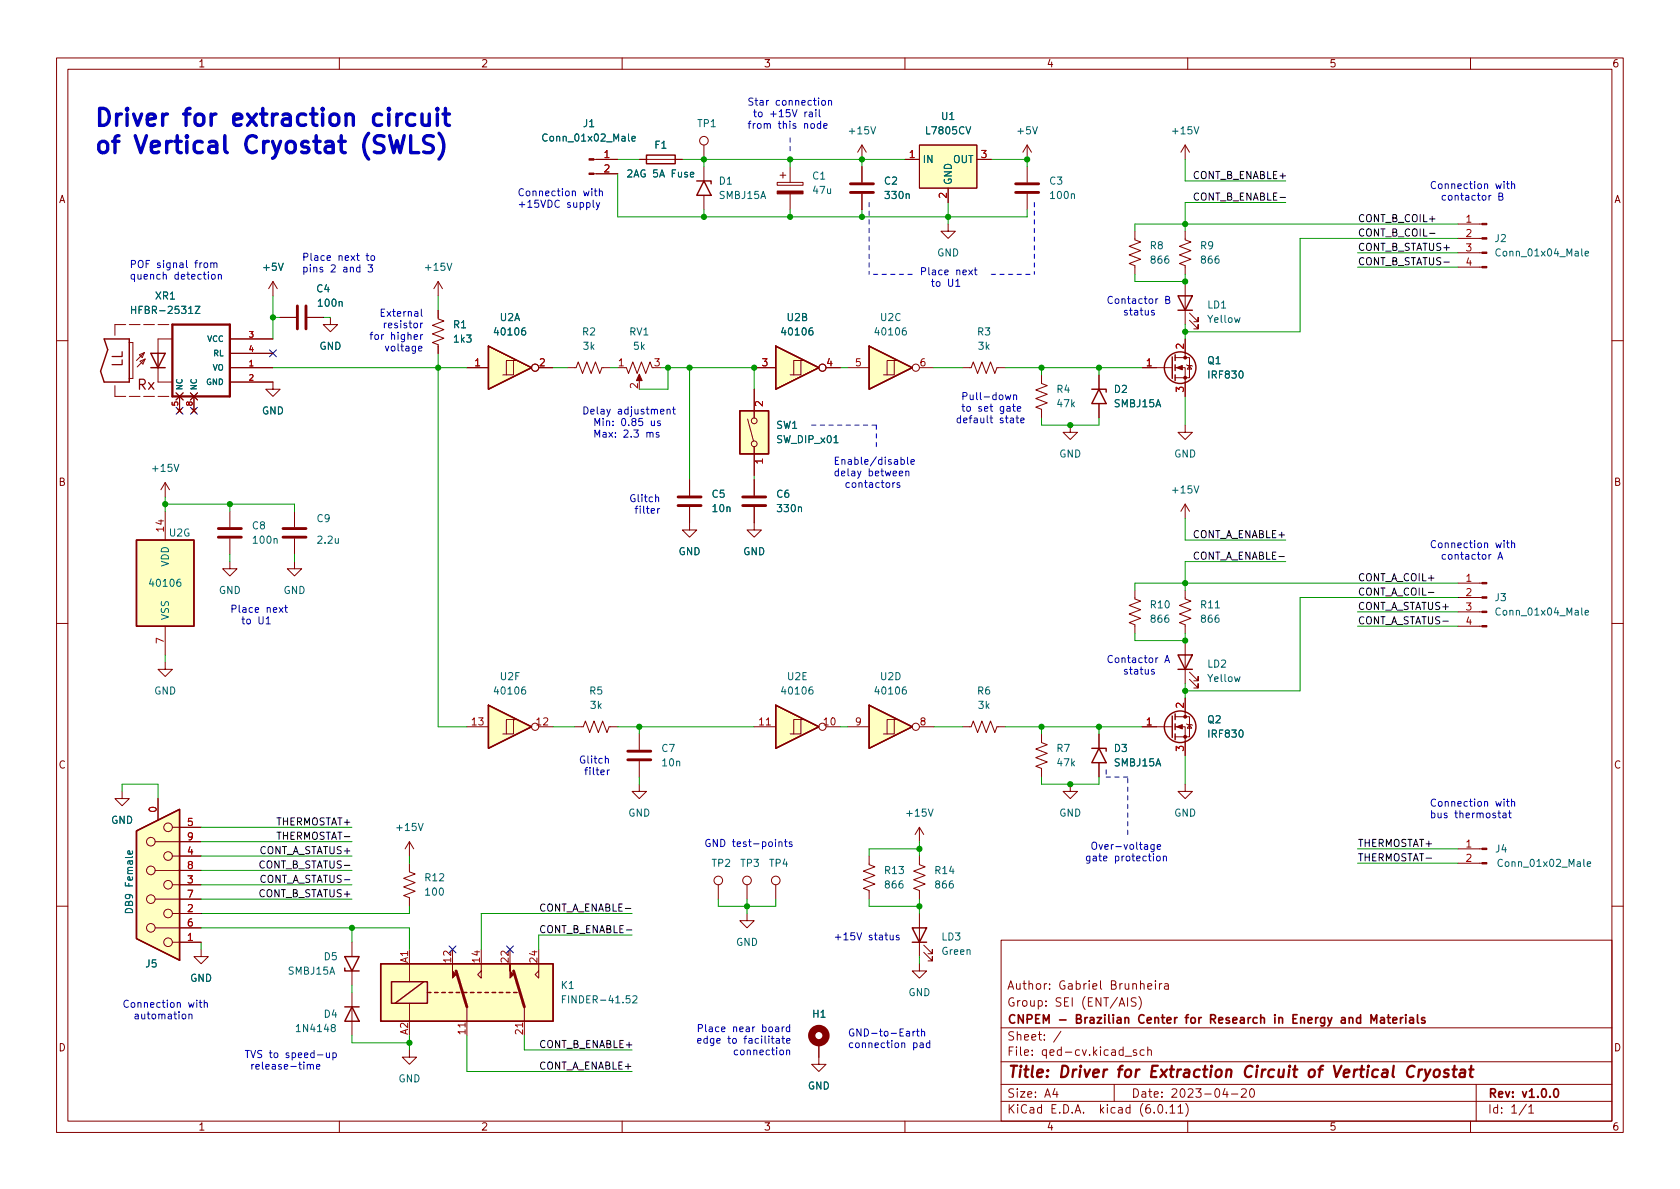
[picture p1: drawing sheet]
<svg xmlns="http://www.w3.org/2000/svg" width="297mm" height="210mm" viewBox="0 0 297 210" stroke-linecap="round" stroke-linejoin="round" font-family="sans-serif">
<g fill="none" stroke="#840000" stroke-width=".18">
<path d="M10 10.2h277v190.1h-277zM12 12.2h273v186.1h-273zM60 10.2v2M110 10.2v2M160 10.2v2M210 10.2v2M260 10.2v2M105 28.2h4.2M105 30.7h4.2M113 28.2h7.6M124.5 25.6v2.6M124.5 29.5v2.5"/>
<path d="M124.5 34.5v2.6M137.4 32.3h4.6v.5h-4.6zM137.9 31h1M138.4 30.5v1M139.7 29.5v2.8M139.7 34.3v2.8M152.4 25.6v2.6M152.4 29.5v2.8M152.4 34.3v2.8M152.4 25.6l-.8 1.3M152.4 25.6l.8 1.3M160 28.2h2.6"/>
<path d="M162.6 25.6h10.1v7.7h-10.1zM167.6 39.6v1.3h1.3l-1.3 1.3-1.2-1.3h1.2M167.6 33.3v2.5M172.7 28.2h2.6M181.6 25.6l-.8 1.3M181.6 25.6v2.6M181.6 29.5v2.8M181.6 34.3v2.8M181.6 25.6l.8 1.3M209.5 25.6v2.6M209.5 25.6l-.7 1.3M209.5 25.6l.8 1.3"/>
<path d="M257.8 39.6h4.2M22.2 57.4h-1.9v1.9M22.9 57.4h1.9M25.4 57.4h1.9M27.9 57.4h1.9M30.5 59.9h-2.6v2.6M40.6 59.9h7.7M48.3 49.8l-.8 1.2M48.3 49.8v2.5M48.3 49.8l.7 1.2M49.5 56.1h2.8M54.4 56.1h2.7"/>
<path d="M58.4 56.1v1.3h1.3l-1.3 1.3-1.3-1.3h1.3M77.5 54.9v1.5l1 .4-2 .7 2 .8-2 .7 2 .8-2 .8 1 .4v1.5M77.5 49.8l-.8 1.2M77.5 49.8v2.5M77.5 49.8l.7 1.2M200.7 40.9v1.5l1 .4-2.1 .8 2.1 .7-2.1 .8 2.1 .7-2.1 .8 1.1 .4v1.5M209.5 40.9v1.5l1.1 .4-2.1 .8 2.1 .7-2.1 .8 2.1 .7-2.1 .8 1 .4v1.5M209.5 49.8v7.6M209.5 59.9v3.3M210.3 56.6l1.5 1.6v-.8v.8h-.7M210.3 55.4l1.5 1.5v-.8v.8h-.7M257.8 47.2h4.2"/>
<path d="M257.8 44.7h4.2M257.8 42.2h4.2M10 60.2h2M20.3 68.2v1.9h1.9M22.9 70.1h1.9M22.9 60.6h.6v6.3h-.6M24.6 62.7l.9-.3-.4 .8zM24.8 63.9l.9-.4-.4 .9zM25.5 62.4l-1.4 1.3M25.7 63.5l-1.4 1.4M27.9 70.1h1.9M27.9 65v2.6h2.6"/>
<path d="M31.1 69.5l1.3 1.2M31.4 72.3l.7 .7M31.7 70.1v2.5M32.1 72.3l-.7 .7M32.4 69.5l-1.3 1.2M33.7 69.5l1.2 1.2M33.9 72.3l.8 .7M34.3 70.1v2.5M34.7 72.3l-.8 .7M34.9 69.5l-1.2 1.2M40.6 67.6h7.7v1.2h1.2l-1.2 1.3-1.3-1.3h1.3M40.6 65h7.7"/>
<path d="M40.6 62.5h7.7M82.5 65h3.9M90.8 63.7h-1.3v2.6M91.4 63.7h-.6v2.6h-1.9M95.2 65h2.6M100.3 65h1.6l.3-1 .8 2 .8-2 .7 2 .8-2 .7 2 .4-1h1.5M109.2 65h1.5l.4 1 .8-2 .7 2 .8-2 .8 2 .7-2 .4 1M113 66.5v1.1M132.2 74.1l1 3.9M133.3 65h3.9M133.3 68.8v5.1M133.3 79v5.1"/>
<path d="M141.6 63.7h-1.3v2.6M142.2 63.7h-.6v2.6h-1.9M146 65h2.6M149.9 65h3.8M158.1 63.7h-1.3v2.6M158.7 63.7h-.6v2.6h-1.9M162.6 65h2.5M170.2 65h1.5l.4-1 .7 2 .8-2 .8 2 .7-2 .8 2 .4-1h1.5M184.1 66.3v1.5l1.1 .4-2.1 .8 2.1 .7-2.1 .8 2.1 .7-2.1 .8 1 .4v1.5M189.2 75.2v1.2h1.3l-1.3 1.3-1.2-1.3h1.2M194.3 66.3v2.5M194.3 71.4v2.5"/>
<path d="M201.9 65h5.4M207.8 65h1.7v5.1M207.8 63.2h2.5v3.6h-2.5M209.5 75.2v1.2h1.3l-1.3 1.3-1.2-1.3h1.2M209.8 64.5l.1 .1h.8l.1 .2M210.3 64.6l.4 .7h-.8zM285 60.2h2M29.2 85.3l-.8 1.3M29.2 85.3v2.6M29.2 90.4v5.1M29.2 85.3l.8 1.3M40.6 99.3v1.3h1.3l-1.3 1.2-1.2-1.2h1.2"/>
<path d="M40.6 90.4v2.8M40.6 95.2v2.8M52.1 99.3v1.3h1.2l-1.2 1.2-1.3-1.2h1.3M52.1 90.4v2.8M52.1 95.2v2.8M121.9 89.7v4h1.3l-1.3 1.3-1.3-1.3h1.3M121.9 84.8v2.8M133.3 89.7v4h1.3l-1.3 1.3-1.2-1.3h1.2M133.3 84.8v2.8M209.5 89.1l-.7 1.3M209.5 89.1v2.6M209.5 89.1l.8 1.3"/>
<path d="M10 110.2h2M29.2 117.1v1.3h1.3l-1.3 1.2-1.3-1.2h1.3M29.2 110.7v5.1M200.7 104.4v1.5l1 .4-2.1 .8 2.1 .7-2.1 .8 2.1 .7-2.1 .8 1.1 .4v1.5M209.5 104.4v1.5l1.1 .4-2.1 .8 2.1 .7-2.1 .8 2.1 .7-2.1 .8 1 .4v1.5M209.5 113.3v7.6M210.3 118.9l1.5 1.5v-.8v.8h-.7M257.8 110.7h4.2M257.8 108.2h4.2M257.8 105.7h4.2M257.8 103.1h4.2M285 110.2h2"/>
<path d="M21.6 139.9v1.3h1.3l-1.3 1.3-1.3-1.3h1.3M82.5 128.5h3.9M90.8 127.2h-1.3v2.6M91.4 127.2h-.6v2.6h-1.9M95.2 128.5h2.6M101.6 128.5h1.5l.4-1 .8 2 .7-2 .8 2 .8-2 .7 2 .4-1h1.5M113 138.7v1.2h1.3l-1.3 1.3-1.2-1.3h1.2M113 129.8v2.8M113 134.6v2.8M133.3 128.5h3.9M141.6 127.2h-1.3v2.6M142.2 127.2h-.6v2.6h-1.9"/>
<path d="M146 128.5h2.6M149.9 128.5h3.8M158.1 127.2h-1.3v2.6M158.7 127.2h-.6v2.6h-1.9M162.6 128.5h2.5M170.2 128.5h1.5l.4-1 .7 2 .8-2 .8 2 .7-2 .8 2 .4-1h1.5M184.1 129.8v1.5l1.1 .4-2.1 .8 2.1 .7-2.1 .8 2.1 .7-2.1 .8 1 .4v1.5M189.2 138.7v1.2h1.3l-1.3 1.3-1.2-1.3h1.2M194.3 129.8v2.5M194.3 134.9v2.5M201.9 128.5h5.4M207.8 128.5h1.7v5.1"/>
<path d="M207.8 126.7h2.5v3.6h-2.5M209.5 138.7v1.2h1.3l-1.3 1.3-1.2-1.3h1.2M209.5 123.4v3.3M209.8 128l.1 .1h.8l.1 .2M210.3 120.1l1.5 1.6v-.8v.8h-.7M210.3 128.1l.4 .7h-.8zM27.4 148.8h8.2M27.4 153.9h8.2M27.4 159h8.2M27.9 141.2v3.8M30.5 146.3h5.1M30.5 151.4h5.1"/>
<path d="M30.5 156.5h5.1M72.4 152.6v1.6l1 .4-2 .7 2 .8-2 .7 2 .8-2 .8 1 .3v1.6M72.4 148.8v2.6M72.4 148.8l-.8 1.3M72.4 148.8l.8 1.3M127 156.5v2.5M132.1 156.5v2.5M137.2 156.5v2.5M153.7 151.4v1.5l1 .4-2 .7 2 .8-2 .8 2 .7-2 .8 1 .4v1.5M162.6 151.4v1.5l1 .4-2.1 .7 2.1 .8-2.1 .8 2.1 .7-2.1 .8 1.1 .4v1.5M162.6 146.3l-.8 1.3M162.6 146.3v2.5"/>
<path d="M162.6 146.3l.7 1.3M257.8 152.6h4.2M257.8 150.1h4.2M10 160.2h2M27.4 164.1h8.2M30.5 161.5h5.1M30.5 166.6h5.1M35.6 167.9v1.3h1.2l-1.2 1.2-1.3-1.2h1.3M62.2 166.6v2.6M62.2 171.7v2.5M62.2 175.5v7.6M72.4 167.9v5.7"/>
<path d="M72.4 177.4v3.2M80 167.9v2.5M82.5 178v5.1M85.1 167.9v5.1l-.6-.7 .6-.6M90.2 167.9v2.5M92.7 178v5.1M95.2 167.9v5.1l-.6-.7 .6-.6M132.1 161.5v1.3h1.2l-1.2 1.3-1.3-1.3h1.3M162.6 170.4v1.3h1.2l-1.2 1.3-1.3-1.3h1.3M162.6 161.5v7.7M163.3 168.4l1.5 1.5v-.7v.7h-.7M163.3 167.1l1.5 1.6v-.8v.8h-.7"/>
<path d="M177 166.3h108v32h-108zM184.9 177.8v.1M184.9 177v.1M185.6 174.8v.1M185.6 174v.1M194.6 173.4v1.3l.2 .2M201.4 176.2a1.72 1.72 0 0 1 0 2.3M205.9 174h.6l.1 .9M206.6 174.3l-.5 .1a.29 .29 0 0 0-.2 .2 .29 .29 0 0 0 .2 .3h.5M285 160.2h2M60 198.3v2M72.4 185.7v1.2h1.3l-1.3 1.3-1.3-1.3h1.3"/>
<path d="M110 198.3v2M144.8 184.4v3.8h1.2l-1.2 1.3-1.3-1.3h1.3M160 198.3v2M177 194.8h108M177 191.8h108M177 187.8h108M177 181.8h108M182.5 186.5v.1M182.5 185.7v.1M184.6 183.8v.1M184.6 183v.1M187.6 182.4l-1.3 1.9"/>
<path d="M197 191.8v3M202.3 185.7l-.4-.1-.3 .3v.4l.1 .3h.6M202.9 185.8l.2-.2 .4 .1 .1 .9M202.9 185.1v1.5M209.6 195.1a1.72 1.72 0 0 1 0 2.3M210 198.3v2M217.7 193.5h1.2M219.5 192.7l.6-.2 .2 .2 .1 .3-1 1h1M221.1 192.7l.2-.2a.81 .81 0 0 1 .6 .7 .81 .81 0 0 1-.3 .8h-.2a.81 .81 0 0 1-.3-1.3zM260 198.3v2M261 191.8v6.5M270.3 195.8l.4-.5v1.5"/>
<path d="M270.3 196.8h.9"/>
<circle cx="124.5" cy="24.9" r=".76"/>
<circle cx="94.6" cy="65" r=".63"/>
<circle cx="133.4" cy="74.4" r=".51"/>
<circle cx="133.4" cy="78.5" r=".51"/>
<circle cx="145.4" cy="65" r=".63"/>
<circle cx="161.9" cy="65" r=".63"/>
<circle cx="94.6" cy="128.5" r=".63"/>
<circle cx="145.4" cy="128.5" r=".63"/>
<circle cx="161.9" cy="128.5" r=".63"/>
<circle cx="26.7" cy="148.8" r=".76"/>
<circle cx="26.7" cy="153.9" r=".76"/>
<circle cx="26.7" cy="159" r=".76"/>
<circle cx="29.7" cy="151.4" r=".76"/>
<circle cx="29.7" cy="156.5" r=".76"/>
<circle cx="29.7" cy="146.3" r=".76"/>
<circle cx="127" cy="155.7" r=".76"/>
<circle cx="132.1" cy="155.7" r=".76"/>
<circle cx="137.2" cy="155.7" r=".76"/>
<circle cx="26.7" cy="164.1" r=".76"/>
<circle cx="29.7" cy="166.6" r=".76"/>
<circle cx="29.7" cy="161.5" r=".76"/>
</g>
<path d="M221.5 188.7a.88 .88 0 0 0-1.1-.1 .88 .88 0 0 0-.3 1 .69 .69 0 0 0 .3 .8 .69 .69 0 0 0 .9-.1M231.6 189.3a.52 .52 0 0 1 .5-.2 .52 .52 0 0 1 .4 .4l-.1 .6a.55 .55 0 0 1-.5 .4 .55 .55 0 0 1-.5-.4zM250.1 188.7a.88 .88 0 0 0-1-.1 .88 .88 0 0 0-.3 1 .69 .69 0 0 0 .3 .8 .69 .69 0 0 0 .8-.1" fill="none" stroke="#840000" stroke-width=".4"/>
<path d="M209.6 179.9h.5M225.4 179.4v.2M225.4 179.9v1M229.3 179.4h-.7v1.5h.7M187.3 180.4h1.2M214.1 180.2l.7-.1 .1-.2-.1-.3-.2-.2h-.5v1.5M214.4 180.2l.5 .7M228.6 180.1h.5M242.4 180.9v-1.5l.5 1.1 .5-1.1v1.5" fill="none" stroke="#840000" stroke-width=".3"/>
<g fill="none" stroke="#006464" stroke-width=".18">
<path d="M111.1 23.7v1.1l.2 .2M111.7 24.5l.6-.1v-.2l-.4-.1-.2 .2 .1 .6h.5M154 22.4l.4 1.3 .4-1.3M160.2 34.4l.2-.1h.3l.1 .8M170.8 22.4l.4 1.3 .4-1.3M182.6 22.4l.4 1.3 .4-1.3M189.4 34.4l.2-.1h.3l.1 .8M211.1 22.4l.4 1.3 .5-1.3M33.4 55.4h.7M34.5 54.2h.9l-.9 1.2h.9M49.2 46.5l.5 1.3 .4-1.3M60 53.4l.1-.1 .3 .1 .1 .8"/>
<path d="M79 46.5l.5 1.3 .4-1.3M92.8 58h-.3a.86 .86 0 0 0 0 1.2l.4-.1 .1-.4-.3-.2h-.4l-.1 .2M143.6 58h-.3a.86 .86 0 0 0 0 1.2l.4-.1 .1-.4-.3-.2h-.4l-.1 .2M160.1 58h-.3a.86 .86 0 0 0 0 1.2l.4-.1 .1-.4-.3-.2h-.3l-.2 .2M218.3 56.2l.2 .8 .3-.6 .2 .6 .2-.8M279.7 44v1.1l.1 .2M280.3 44.8l.6-.1-.1-.2-.4-.1-.1 .2v.6h.5M147.5 78.3h.7M219.2 65.7l.2-.1a.68 .68 0 0 1 .4 .6 .68 .68 0 0 1-.4 .7 .84 .84 0 0 1-.2-1.2zM30.8 82.1l.4 1.3 .4-1.3M48.5 95.3l.1-.1 .3 .1 .1 .8M59.3 95.2v.8l.3 .1 .2-.1"/>
<path d="M59.8 95.2v.9M141.2 89.8l.2-.2 .3 .1v.8M211.1 85.9l.4 1.3 .5-1.3M31.9 102.4l-.4 .1a.86 .86 0 0 0 0 1.2l.4-.1 .1-.5-.3-.2-.3 .1-.1 .1M214.9 107.5h.7M218.3 119.7l.2 .8 .3-.6 .2 .6 .2-.8M279.7 107.5v1.1l.1 .2M280.3 108.3l.6-.1-.1-.2-.4-.1-.1 .2v.6h.5M92.8 121.5h-.3a.86 .86 0 0 0 0 1.2l.4-.1 .1-.4-.3-.2h-.4l-.1 .2M143.6 121.5h-.3a.86 .86 0 0 0 0 1.2l.4-.1 .1-.4-.3-.2h-.4l-.1 .2M160.1 121.5h-.3a.86 .86 0 0 0 0 1.2l.4-.1 .1-.4-.3-.2h-.3l-.2 .2M219.2 129.2l.2-.1a.68 .68 0 0 1 .4 .6 .68 .68 0 0 1-.4 .7 .84 .84 0 0 1-.2-1.2z"/>
<path d="M23.4 150.5v.4l-.1 .1h-.7v-.5l.3-.1 .1 .6M74 145.6l.4 1.3 .4-1.3M164.1 143.1l.5 1.2 .4-1.2M280 152v1l.2 .2M280.6 152.8l.6-.1v-.3h-.4l-.2 .2 .1 .6h.5M111.4 176.1h-.6l-.1 .6 .2-.1h.4l.1 .2v.4l-.2 .2-.5-.2M111.9 176.2l.5-.1 .2 .3-.8 1h.8M58.8 181.7l-.2-.2v-.2l.2-.1h.4l.1 .2-.1 .2-.5 .2-.1 .1v.3l.2 .2h.4l.1-.2-.1-.4-.2-.1"/>
</g>
<g fill="none" stroke="#840000" stroke-width=".51">
<path d="M150.4 34h4M150.4 32.5h4M179.6 34h4M179.6 32.5h4M52.6 54.1v4.1M54.1 54.1v4.1M38.6 95h4.1M38.6 93.5h4.1M50 95h4.1M50 93.5h4.1M119.9 89.4h4.1M119.9 87.9h4.1"/>
<path d="M131.3 89.4h4.1M131.3 87.9h4.1M111 134.4h4.1M111 132.8h4.1M80.6 171.7l1.9 6.3M90.8 171.7l1.9 6.3"/>
</g>
<g fill="#ffffc2" stroke="#ffffc2" stroke-width=".18">
<path d="M67.3 170.4h30.5v10.2h-30.5z"/>
<path d="M162.6 25.6h10.1v7.7h-10.1z"/>
<path d="M86.4 61.2l7.6 3.8-7.6 3.8z"/>
<path d="M24.1 95.5h10.2v15.2h-10.2z"/>
<path d="M24.1 146.9l7.6-3.8v26.7l-7.6-3.8z"/>
<path d="M137.2 61.2l7.6 3.8-7.6 3.8z"/>
<path d="M153.7 61.2l7.6 3.8-7.6 3.8z"/>
<path d="M130.8 72.6h5.1v7.7h-5.1z"/>
<path d="M86.4 124.7l7.6 3.8-7.6 3.8z"/>
<path d="M137.2 124.7l7.6 3.8-7.6 3.8z"/>
<path d="M153.7 124.7l7.6 3.8-7.6 3.8z"/>
</g>
<g fill="none" stroke="#840000" stroke-width=".25">
<path d="M114.3 27.4h5.1v1.6h-5.1zM123.2 32h2.5v.5M124.5 32l1.2 2.5h-2.5zM18.4 59.9h4.5v7.7h-4.5l-.6-1.9 1.2-3.9zM208.3 52.3h2.5l-1.3 2.6zM208.3 54.9h2.5M26.7 65h2.5M26.7 62.5h2.5l-1.3 2.5zM27.9 62.5v2.5M86.4 61.2l7.6 3.8-7.6 3.8zM130.8 72.6h5.1v7.7h-5.1zM137.2 61.2l7.6 3.8-7.6 3.8z"/>
<path d="M153.7 61.2l7.6 3.8-7.6 3.8zM193 68.8h2.6v.5M194.3 68.8l1.3 2.6h-2.6zM207.3 63.1v3.8M207.8 62.7v1M207.8 64.5v1M207.8 66.3v1M24.1 95.5h10.2v15.2h-10.2zM208.3 115.8h2.5l-1.3 2.6zM208.3 118.4h2.5M86.4 124.7l7.6 3.8-7.6 3.8zM137.2 124.7l7.6 3.8-7.6 3.8z"/>
<path d="M153.7 124.7l7.6 3.8-7.6 3.8zM193 132.3h2.6v.5M194.3 132.3l1.3 2.6h-2.6zM207.3 126.6v3.8M207.8 126.2v1M207.8 128v1M207.8 129.8v1M24.1 146.9l7.6-3.8v26.7l-7.6-3.8zM61 171.2v.5h2.5M61 169.2h2.5l-1.3 2.5zM61 178h2.5M62.2 178l1.3 2.6h-2.5z"/>
<path d="M67.3 170.4h30.5v10.2h-30.5zM69.2 173.6h6.4v3.8h-6.4zM74.9 173.6l-5.1 3.8M75.6 175.5h.6M76.8 175.5h.7M78.1 175.5h.6M79.4 175.5h.6M80.6 175.5h.7M81.9 175.5h.6M83.2 175.5h.6M84.5 175.5h.6M85.7 175.5h.7"/>
<path d="M87 175.5h.6M88.3 175.5h.6M89.5 175.5h.7M90.8 175.5h.6M161.3 164.1h2.5l-1.2 2.5zM161.3 166.6h2.5"/>
<circle cx="208.7" cy="65" r="2.79"/>
<circle cx="208.7" cy="128.5" r="2.79"/>
</g>
<g fill="#840000" stroke="#840000" stroke-width=".18">
<path d="M80 170.4v1.3l.6 .6-.6 .7z"/>
<path d="M90.2 170.4v1.3l.6 .6-.6 .7z"/>
<path d="M208 128.5l1-.4v.8z"/>
<path d="M262 152.5h.9v.3h-.9z"/>
<path d="M262 150h.9v.2h-.9z"/>
<path d="M208 65l1-.4v.8z"/>
<path d="M262 110.6h.9v.3h-.9z"/>
<path d="M262 108.1h.9v.2h-.9z"/>
<path d="M262 105.5h.9v.3h-.9z"/>
<path d="M262 103h.9v.2h-.9z"/>
<path d="M113 66.2l.5 1.1h-1z"/>
<path d="M104.1 30.6h.9v.3h-.9z"/>
<path d="M104.1 28.1h.9v.2h-.9z"/>
<path d="M137.4 33.8h4.6v.5h-4.6z"/>
<path d="M262 47.1h.9v.3h-.9z"/>
<path d="M262 44.6h.9v.2h-.9z"/>
<path d="M262 42h.9v.3h-.9z"/>
<path d="M262 39.5h.9v.2h-.9z"/>
<circle cx="209.5" cy="130.3" r=".25"/>
<circle cx="209.5" cy="126.7" r=".25"/>
<circle cx="209.5" cy="66.8" r=".25"/>
<circle cx="209.5" cy="63.2" r=".25"/>
</g>
<path d="M134.8 71v.8l-.9-.8-.4 .2 .2 .5M134.8 81.5h-1.3l.4 .4M135.5 128.2h.7M82.2 180.9v.7M92.4 180.9v.7" fill="none" stroke="#a90000" stroke-width=".18"/>
<circle cx="144.8" cy="183.1" r="1.27" fill="none" stroke="#840000" stroke-width="1.3"/>
<path d="M30.5 57.4h10.1v12.7h-10.1z" fill="none" stroke="#840000" stroke-width=".41"/>
<path d="M226.3 34.9h1M252.7 41.3h1M226.1 98.4h1M252.6 104.8h.9M110.6 160.6h.9M110.7 164.5h1" fill="none" stroke="#0f0f0f" stroke-width=".18"/>
<g fill="none" stroke="#0000c2" stroke-width=".18">
<path d="M146.5 17.9l.2-.1h.3v.8M146.5 17.8v.8M98.9 35.5a.6 .6 0 0 0-.8 .4 .6 .6 0 0 0 .6 .8l.2-.2M101.2 33.9l.2-.1h.3v.8M101.2 33.8v.8M106 35.8l-.4 1.2-.2 .1M135.7 22l.1-.1h.3l.1 .8M262.5 32.6l.2-.1 .3 .1v.8M262.5 32.5v.9M263.3 34.6v.8M263.6 34.6l-.3 .2M28.9 48.6l.1-.1 .3 .1 .1 .8"/>
<path d="M33 46.1v1l.2 .2M38.6 48.6l.2-.1 .3 .1v.8M38.6 48.5v.9M57.8 45.6l.6-.1v-.2l-.4-.1-.2 .2 .1 .6h.5M74.4 57.1v.9M74.5 54.7v1.1l.2 .1M74.7 57.1l-.3 .3M74.7 59.2l-.3 .2M167.1 48.2l.6-.2-.1-.2-.4-.1-.1 .2v.6h.5M204.4 52.8v.9M204.7 52.8l-.3 .3M74 61.6l.6-.1v-.2l-.4-.1-.2 .2 .1 .6h.5"/>
<path d="M117.9 72.5l.2-.1h.3l.1 .8M118.9 72.4h.5M119.1 71.9v1.1l.3 .2M175 73.9h.5M175.2 73.5v1.1l.3 .2M177.8 69.8l.2 .9 .2-.6 .3 .6 .2-.9M179.2 70l.2-.2 .3 .1 .1 .8M179.2 69.8v.9M180.5 74.3l.6-.1-.1-.2-.3-.1-.2 .2v.6h.5M115.9 88l.2-.1h.3l.1 .8M116.3 89.9v.9M116.6 89.9l-.3 .3"/>
<path d="M152.2 83.3l-.4 1.2-.2 .1M159.1 85.4h-.3l-.2 .1v.2l.5 .1v.3h-.5M159.3 81.3h.4l.2 .2-.1 .5h-.5M160.2 83.4l.1-.1 .3 .1 .1 .8M160.5 80.8v1.1l.1 .2M161.1 81.7l.6-.1-.1-.3h-.4l-.1 .1v.6h.5M262.5 96.1l.2-.1 .3 .1v.8M262.5 96v.9M263.3 98.1v.8M263.6 98.1l-.3 .2M45.1 107.9l.6-.2v-.2l-.4-.1-.2 .2 .1 .6h.5M204.4 116.3v.9"/>
<path d="M204.7 116.3l-.3 .3M107 134.2l.2-.1 .3 .1 .1 .8M107.4 136.2v.8M107.8 136.2l-.4 .2M137.7 149l.2-.1h.3l.1 .8M138.7 148.9h.5M138.9 148.4v1.1l.3 .2M140 148.9h-.3l-.2 .1 .1 .2 .4 .1v.3h-.5M204.1 149.3v1.1l-.3 .2h-.3M204.1 149.4l-.4-.1-.2 .3 .1 .5h.5M204.6 149.8l.6-.2v-.2l-.4-.1-.2 .2 .1 .6h.5M205.7 151.5l.2-.1 .3 .1v.7"/>
<path d="M205.7 151.4v.8M262.5 141.8l.2-.1 .3 .1v.8M262.5 141.7v.9M265.7 143.8h.5l.1 .8M266.3 144.1h-.4l-.2 .2 .2 .3h.4M266.7 143.8h.5M266.9 143.3v1.1l.3 .2M31.3 177.4l.2-.1h.3l.1 .8M31.3 177.3v.8M33.4 179.5l.2-.2 .3 .1v.8M33.4 179.3v.9M151.5 164.9l.4 1.3 .5-1.3"/>
<path d="M158.9 165.4h-.3l-.1 .1v.2l.4 .1v.3h-.4M54.3 188.3l.2-.1 .3 .1 .1 .8M54.9 188.4l.1-.2 .4 .1v.8M56 188.6l.6-.1-.1-.2-.4-.1-.1 .2v.6h.5M58.9 186.2h.3l.3 .2-.2 .6h-.4M58.9 186.2v1.2M127.6 182l.6-.1-.1-.2-.3-.1-.2 .2v.6h.5M138.2 183.6h.5M138.4 183.2v1.1l.3 .2M139.1 184.1l.6-.2-.1-.2-.3-.1-.2 .2v.6h.5M139.1 185.8l.2-.1h.3v.8M139.1 185.7v.8"/>
<path d="M159.4 184.5l.2-.1 .3 .1 .1 .8M159.4 184.4v.9M161.4 182.4v.8M161.8 182.4l-.4 .2M162 182.4h.5M162.2 181.9v1.1l.3 .2M162.9 182.5l.2-.1h.3l.1 .8M162.9 181.9v1.3"/>
</g>
<path d="M39.8 24v2.6l.1 .3 .3 .1" fill="none" stroke="#0000c2" stroke-width=".6"/>
<path d="M139.7 24.4v2.5M153.7 35.8v12.7M182.9 35.8v12.7M161.3 48.5h-7.6M175.3 48.5h7.6M143.5 75.2h11.4M154.9 79v-3.8M195.6 136.1v1.3M199.4 137.4h-3.8M199.4 147.6v-10.2" fill="none" stroke="#0000c2" stroke-width=".18" stroke-dasharray=".8 .8"/>
<g fill="none" stroke="#009600" stroke-width=".18">
<path d="M109.2 30.7v7.6h72.4v-1.2M109.2 28.2h3.8M120.6 28.2h39.4M124.5 28.2v1.3M124.5 37.1v1.2M139.7 28.2v1.3M139.7 37.1v1.2M152.4 28.2v1.3M152.4 37.1v1.2M167.6 35.8v3.8M175.3 28.2h6.3v1.3M209.5 28.2v3.8h17.8"/>
<path d="M227.3 35.8h-17.8v5.1M257.8 39.6h-57.1v1.3M48.3 56.1h1.2M48.3 52.3v7.6M57.1 56.1h1.3M77.5 52.3v2.6M200.7 48.5v1.3h8.8v-1.3M209.5 57.4v2.5M240 47.2h17.8M240 44.7h17.8M257.8 42.2h-27.9v16.5h-20.4M48.3 65h34.2"/>
<path d="M77.5 62.5v66h5M97.8 65h2.5M107.9 65h1.3M116.8 65h16.5v3.8M118.1 65v3.8h-5.1M121.9 65v19.8M148.6 65h1.3M165.1 65h5.1M177.8 65h24.1M184.1 73.9v1.3h10.2v-1.3M184.1 65v1.3M194.3 65v1.3"/>
<path d="M209.5 70.1v5.1M29.2 87.9v2.5M29.2 89.1h22.9v1.3M40.6 89.1v1.3M40.6 98v1.3M52.1 98v1.3M133.3 84.1v.7M209.5 91.7v3.8h17.8M227.3 99.3h-17.8v5.1M29.2 115.8v1.3M200.7 112v1.3h8.8v-1.3M240 110.7h17.8"/>
<path d="M240 108.2h17.8M257.8 103.1h-57.1v1.3M257.8 105.7h-27.9v16.5h-20.4M21.6 139.9v-1.2h6.3v2.5M97.8 128.5h3.8M109.2 128.5h24.1M113 128.5v1.3M113 137.4v1.3M148.6 128.5h1.3M165.1 128.5h5.1M177.8 128.5h24.1M184.1 137.4v1.3h10.2v-1.3"/>
<path d="M184.1 128.5v1.3M194.3 128.5v1.3M209.5 120.9v2.5M209.5 133.6v5.1M35.6 159h26.6M35.6 156.5h26.6M35.6 148.8h26.6M35.6 153.9h26.6M35.6 151.4h26.6M35.6 146.3h26.6M72.4 151.4v1.2M127 159v1.3h10.2v-1.3"/>
<path d="M132.1 159v2.5M153.7 159v1.3h8.9M162.6 148.8v2.6M162.6 159v2.5M162.6 150.1h-8.9v1.3M240 150.1h17.8M240 152.6h17.8M35.6 164.1h36.8v3.8M35.6 166.6v1.3M62.2 164.1v2.5M62.2 174.2v1.3M72.4 160.3v1.2h-36.8"/>
<path d="M111.8 161.5h-26.7v6.4M111.8 165.3h-16.6v2.6M162.6 169.2v1.2M62.2 183.1v1.3h10.2M72.4 183.1v2.6M82.5 183.1v6.4h29.3M92.7 183.1v2.6h19.1"/>
</g>
<path d="M31.1 72l1.3 1.2M32.4 72l-1.3 1.2M33.7 72l1.2 1.2M34.9 72l-1.2 1.2M47.7 61.9l1.2 1.2M48.9 61.9l-1.2 1.2M79.4 167.3l1.2 1.2M80.6 167.3l-1.2 1.2M89.6 167.3l1.2 1.2M90.8 167.3l-1.2 1.2" fill="none" stroke="#000084" stroke-width=".18"/>
<g fill="#009600" stroke="#009600" stroke-width=".18">
<circle cx="209.5" cy="103.1" r=".46"/>
<circle cx="189.2" cy="75.2" r=".46"/>
<circle cx="209.5" cy="58.7" r=".46"/>
<circle cx="209.5" cy="49.8" r=".46"/>
<circle cx="194.3" cy="65" r=".46"/>
<circle cx="184.1" cy="65" r=".46"/>
<circle cx="181.6" cy="28.2" r=".46"/>
<circle cx="209.5" cy="39.6" r=".46"/>
<circle cx="194.3" cy="128.5" r=".46"/>
<circle cx="189.2" cy="138.7" r=".46"/>
<circle cx="162.6" cy="160.3" r=".46"/>
<circle cx="162.6" cy="150.1" r=".46"/>
<circle cx="184.1" cy="128.5" r=".46"/>
<circle cx="152.4" cy="28.2" r=".46"/>
<circle cx="124.5" cy="28.2" r=".46"/>
<circle cx="124.5" cy="38.3" r=".46"/>
<circle cx="167.6" cy="38.3" r=".46"/>
<circle cx="152.4" cy="38.3" r=".46"/>
<circle cx="139.7" cy="38.3" r=".46"/>
<circle cx="139.7" cy="28.2" r=".46"/>
<circle cx="209.5" cy="113.3" r=".46"/>
<circle cx="209.5" cy="122.2" r=".46"/>
<circle cx="77.5" cy="65" r=".46"/>
<circle cx="29.2" cy="89.1" r=".46"/>
<circle cx="48.3" cy="56.1" r=".46"/>
<circle cx="40.6" cy="89.1" r=".46"/>
<circle cx="118.1" cy="65" r=".46"/>
<circle cx="132.1" cy="160.3" r=".46"/>
<circle cx="121.9" cy="65" r=".46"/>
<circle cx="133.3" cy="65" r=".46"/>
<circle cx="62.2" cy="164.1" r=".46"/>
<circle cx="72.4" cy="184.4" r=".46"/>
<circle cx="113" cy="128.5" r=".46"/>
</g>
<g font-size="4.2" fill="#0000c2">
<text x="16.5" y="22.3">Driver</text>
<text x="32.4" y="22.3">for</text>
<text x="41.6" y="22.3">extraction</text>
<text x="66.9" y="22.3">circuit</text>
<text x="16.5" y="27.1">of</text>
<text x="23.8" y="27.1">Vertical</text>
<text x="43.7" y="27.1">Cryostat</text>
<text x="65" y="27.1">(SWLS)</text>
</g>
<g font-size="2.8" fill="#840000">
<text x="178" y="191.2">Title:</text>
<text x="187.3" y="191.2">Driver</text>
<text x="197.8" y="191.2">for</text>
<text x="204" y="191.2">Extraction</text>
<text x="220.9" y="191.2">Circuit</text>
<text x="232.7" y="191.2">of Vertical</text>
<text x="250.8" y="191.2">Cryostat</text>
</g>
<g font-size="2.5" fill="#840000">
<text x="22.2" y="65" transform="rotate(-90 22.2 65)">LL</text>
<text x="24.1" y="69.5">Rx</text>
</g>
<g font-size="2.1" fill="#840000">
<text x="178" y="178.5">Group:</text>
<text x="178" y="175.5">Author:</text>
<text x="186.5" y="178.5">SEI (ENT/AIS)</text>
<text x="187.2" y="175.5">Gabriel</text>
<text x="196.4" y="175.5">Brunheira</text>
<text x="178" y="184.5">Sheet:</text>
<text x="178" y="181.5">CNPEM</text>
<text x="190.4" y="181.5">Brazilian</text>
<text x="201.8" y="181.5">Center</text>
<text x="210.4" y="181.5">for</text>
<text x="215" y="181.5">Research</text>
<text x="226.7" y="181.5">in</text>
<text x="230.2" y="181.5">Energy</text>
<text x="239" y="181.5">and</text>
<text x="244.6" y="181.5">Materials</text>
<text x="178" y="187.2">File:</text>
<text x="184.4" y="187.2">qed-cv.kicad_sch</text>
<text x="178" y="197.4">KiCad</text>
<text x="178" y="194.6">Size:</text>
<text x="184.7" y="194.6">A4</text>
<text x="185.7" y="197.4">E.D.A.</text>
<text x="194.6" y="197.4">kicad</text>
<text x="200" y="194.6">Date:</text>
<text x="201.8" y="197.4">(6.0.11)</text>
<text x="207" y="194.6">2023-04-20</text>
<text x="263" y="194.6">Rev:</text>
<text x="263" y="197.4">Id:</text>
<text x="267.1" y="197.4">1/1</text>
<text x="269.1" y="194.6">v1.0.0</text>
</g>
<g font-size="1.8" fill="#840000">
<text x="35" y="12.3">1</text>
<text x="85" y="12.3">2</text>
<text x="135" y="12.3">3</text>
<text x="185" y="12.3">4</text>
<text x="235" y="12.3">5</text>
<text x="285" y="12.3">6</text>
<text x="10.4" y="36.3">A</text>
<text x="285.4" y="36.3">A</text>
<text x="10.3" y="86.3">B</text>
<text x="285.3" y="86.3">B</text>
<text x="10.3" y="136.3">C</text>
<text x="285.3" y="136.3">C</text>
<text x="10.3" y="186.3">D</text>
<text x="285.3" y="186.3">D</text>
<text x="35" y="200.3">1</text>
<text x="85" y="200.3">2</text>
<text x="135" y="200.3">3</text>
<text x="185" y="200.3">4</text>
<text x="235" y="200.3">5</text>
<text x="285" y="200.3">6</text>
</g>
<g font-size="1.8" fill="#006464">
<text x="103" y="22.9">J1</text>
<text x="123.2" y="22.9">TP1</text>
<text x="166.3" y="21.6">U1</text>
<text x="95.6" y="25.4">Conn_01x02_Male</text>
<text x="115.6" y="26.7">F1</text>
<text x="149.8" y="24.1">+15V</text>
<text x="163.1" y="29.2">IN</text>
<text x="163.5" y="24.1">L7805CV</text>
<text x="168.4" y="29.2">OUT</text>
<text x="179.6" y="24.1">+5V</text>
<text x="206.9" y="24.1">+15V</text>
<text x="110.7" y="31.8">2AG 5A</text>
<text x="118.8" y="31.8">Fuse</text>
<text x="127" y="33">D1</text>
<text x="127" y="35.6">SMBJ15A</text>
<text x="143.5" y="32.1">C1</text>
<text x="143.5" y="34.7">47u</text>
<text x="156.2" y="33">C2</text>
<text x="156.2" y="35.6">330n</text>
<text x="168.7" y="32.8" transform="rotate(-90 168.7 32.8)">GND</text>
<text x="185.4" y="33">C3</text>
<text x="185.4" y="35.6">100n</text>
<text x="165.6" y="45.7">GND</text>
<text x="203.2" y="44.5">R8</text>
<text x="203.2" y="47">866</text>
<text x="212.1" y="44.5">R9</text>
<text x="212.1" y="47">866</text>
<text x="264.2" y="43.2">J2</text>
<text x="264.2" y="45.7">Conn_01x04_Male</text>
<text x="27.3" y="53.3">XR1</text>
<text x="46.2" y="48.3">+5V</text>
<text x="55.8" y="52.1">C4</text>
<text x="74.9" y="48.3">+15V</text>
<text x="22.9" y="55.9">HFBR-2531Z</text>
<text x="56" y="54.6">100n</text>
<text x="80" y="58.4">R1</text>
<text x="87.1" y="59.7">40106</text>
<text x="88.3" y="57.2">U2A</text>
<text x="102.8" y="59.7">R2</text>
<text x="111.2" y="59.7">RV1</text>
<text x="137.9" y="59.7">40106</text>
<text x="139" y="57.2">U2B</text>
<text x="154.4" y="59.7">40106</text>
<text x="155.5" y="57.2">U2C</text>
<text x="172.7" y="59.7">R3</text>
<text x="213.4" y="54.9">LD1</text>
<text x="213.4" y="57.5">Yellow</text>
<text x="56.4" y="62.2">GND</text>
<text x="80" y="61">1k3</text>
<text x="102.9" y="62.2">3k</text>
<text x="111.8" y="62.2">5k</text>
<text x="172.8" y="62.2">3k</text>
<text x="213.4" y="64.8">Q1</text>
<text x="186.7" y="69.9">R4</text>
<text x="196.9" y="69.9">D2</text>
<text x="213.4" y="67.3">IRF830</text>
<text x="46.2" y="73.7">GND</text>
<text x="137.2" y="76.2">SW1</text>
<text x="186.7" y="72.4">47k</text>
<text x="196.9" y="72.4">SMBJ15A</text>
<text x="26.6" y="83.8">+15V</text>
<text x="137.2" y="78.7">SW_DIP_x01</text>
<text x="187.2" y="81.3">GND</text>
<text x="207.5" y="81.3">GND</text>
<text x="125.7" y="88.4">C5</text>
<text x="137.2" y="88.4">C6</text>
<text x="206.9" y="87.6">+15V</text>
<text x="29.8" y="95.3">U2G</text>
<text x="44.5" y="94">C8</text>
<text x="55.9" y="92.7">C9</text>
<text x="125.7" y="90.9">10n</text>
<text x="137.2" y="90.9">330n</text>
<text x="30.2" y="100.3" transform="rotate(-90 30.2 100.3)">VDD</text>
<text x="44.5" y="96.5">100n</text>
<text x="55.9" y="96.5">2.2u</text>
<text x="119.9" y="98.6">GND</text>
<text x="131.3" y="98.6">GND</text>
<text x="26.1" y="104.1">40106</text>
<text x="38.6" y="105.4">GND</text>
<text x="50.1" y="105.4">GND</text>
<text x="203.2" y="108">R10</text>
<text x="212.1" y="108">R11</text>
<text x="264.2" y="106.7">J3</text>
<text x="30.2" y="109.7" transform="rotate(-90 30.2 109.7)">VSS</text>
<text x="203.2" y="110.5">866</text>
<text x="212.1" y="110.5">866</text>
<text x="264.2" y="109.2">Conn_01x04_Male</text>
<text x="213.4" y="118.4">LD2</text>
<text x="27.2" y="123.2">GND</text>
<text x="87.1" y="123.2">40106</text>
<text x="88.3" y="120.7">U2F</text>
<text x="104.1" y="123.2">R5</text>
<text x="104.2" y="125.7">3k</text>
<text x="137.9" y="123.2">40106</text>
<text x="139" y="120.7">U2E</text>
<text x="154.4" y="123.2">40106</text>
<text x="155.5" y="120.7">U2D</text>
<text x="172.7" y="123.2">R6</text>
<text x="172.8" y="125.7">3k</text>
<text x="213.4" y="121">Yellow</text>
<text x="213.4" y="128.3">Q2</text>
<text x="213.4" y="130.8">IRF830</text>
<text x="116.8" y="133.4">C7</text>
<text x="116.8" y="135.9">10n</text>
<text x="186.7" y="133.4">R7</text>
<text x="186.7" y="135.9">47k</text>
<text x="196.9" y="133.4">D3</text>
<text x="196.9" y="135.9">SMBJ15A</text>
<text x="19.6" y="146.1">GND</text>
<text x="69.8" y="147.3">+15V</text>
<text x="111" y="144.8">GND</text>
<text x="159.9" y="144.8">+15V</text>
<text x="187.2" y="144.8">GND</text>
<text x="207.5" y="144.8">GND</text>
<text x="125.7" y="153.7">TP2</text>
<text x="130.8" y="153.7">TP3</text>
<text x="135.9" y="153.7">TP4</text>
<text x="156.2" y="154.9">R13</text>
<text x="165.1" y="154.9">R14</text>
<text x="264.3" y="151.1">J4</text>
<text x="264.5" y="153.7">Conn_01x02_Male</text>
<text x="23.9" y="161.8" transform="rotate(-90 23.9 161.8)">DB9</text>
<text x="23.9" y="156.9" transform="rotate(-90 23.9 156.9)">Female</text>
<text x="74.9" y="156.2">R12</text>
<text x="74.9" y="158.8">100</text>
<text x="156.2" y="157.5">866</text>
<text x="165.1" y="157.5">866</text>
<text x="130.1" y="167.6">GND</text>
<text x="166.4" y="166.7">LD3</text>
<text x="25.6" y="171.5">J5</text>
<text x="33.5" y="174">GND</text>
<text x="50.8" y="172.7">SMBJ15A</text>
<text x="57.2" y="170.2">D5</text>
<text x="166.4" y="169.2">Green</text>
<text x="99.1" y="175.3">K1</text>
<text x="99.1" y="177.8">FINDER-41.52</text>
<text x="160.5" y="176.5">GND</text>
<text x="52.1" y="182.9">1N4148</text>
<text x="57.2" y="180.3">D4</text>
<text x="143.5" y="180.3">H1</text>
<text x="70.4" y="191.8">GND</text>
<text x="142.8" y="193">GND</text>
</g>
<g font-size="1.8" fill="#0000c2">
<text x="132.1" y="18.7">Star</text>
<text x="132.1" y="22.8">from</text>
<text x="133.2" y="20.7">to</text>
<text x="136.2" y="20.7">+15V</text>
<text x="137.1" y="18.7">connection</text>
<text x="137.6" y="22.8">this</text>
<text x="142.2" y="22.8">node</text>
<text x="142.4" y="20.7">rail</text>
<text x="91.4" y="34.7">Connection</text>
<text x="103.1" y="34.7">with</text>
<text x="252.7" y="33.4">Connection</text>
<text x="255" y="35.5">contactor</text>
<text x="264.4" y="33.4">with</text>
<text x="265.1" y="35.5">B</text>
<text x="91.4" y="36.7">+15VDC</text>
<text x="100.2" y="36.7">supply</text>
<text x="22.9" y="47.4">POF signal</text>
<text x="34.5" y="47.4">from</text>
<text x="53.3" y="46.1">Place</text>
<text x="59.7" y="46.1">next</text>
<text x="64.8" y="46.1">to</text>
<text x="22.9" y="49.4">quench</text>
<text x="30.8" y="49.4">detection</text>
<text x="53.3" y="48.2">pins</text>
<text x="58.4" y="48.2">2</text>
<text x="60.7" y="48.2">and</text>
<text x="65.3" y="48.2">3</text>
<text x="162.6" y="48.7">Place</text>
<text x="164.8" y="50.7">to</text>
<text x="167.8" y="50.7">U1</text>
<text x="168.9" y="48.7">next</text>
<text x="195.6" y="53.7">Contactor</text>
<text x="205.9" y="53.7">B</text>
<text x="67" y="56">External</text>
<text x="67.6" y="58">resistor</text>
<text x="198.9" y="55.8">status</text>
<text x="65.2" y="60.1">for</text>
<text x="67.9" y="62.1">voltage</text>
<text x="69" y="60.1">higher</text>
<text x="170" y="70.7">Pull-down</text>
<text x="102.9" y="73.3">Delay</text>
<text x="105.1" y="75.3">Min:</text>
<text x="105.1" y="77.4">Max:</text>
<text x="109.1" y="73.3">adjustment</text>
<text x="110" y="75.3">0.85</text>
<text x="110.5" y="77.4">2.3</text>
<text x="114.6" y="77.4">ms</text>
<text x="115.4" y="75.3">us</text>
<text x="168.9" y="74.8">default</text>
<text x="170" y="72.8">to</text>
<text x="173" y="72.8">set</text>
<text x="176.7" y="74.8">state</text>
<text x="177" y="72.8">gate</text>
<text x="147.3" y="82.2">Enable/disable</text>
<text x="111.2" y="88.8">Glitch</text>
<text x="147.3" y="84.2">delay</text>
<text x="149.6" y="86.3">contactors</text>
<text x="153.5" y="84.2">between</text>
<text x="112.1" y="90.8">filter</text>
<text x="252.7" y="96.9">Connection</text>
<text x="255" y="99">contactor</text>
<text x="264.4" y="96.9">with</text>
<text x="265.1" y="99">A</text>
<text x="40.6" y="108.3">Place</text>
<text x="42.9" y="110.4">to</text>
<text x="45.9" y="110.4">U1</text>
<text x="47" y="108.3">next</text>
<text x="195.6" y="117.2">Contactor</text>
<text x="198.9" y="119.3">status</text>
<text x="205.9" y="117.2">A</text>
<text x="102.3" y="135">Glitch</text>
<text x="103.2" y="137.1">filter</text>
<text x="252.7" y="142.6">Connection</text>
<text x="264.4" y="142.6">with</text>
<text x="124.5" y="149.8">GND test-points</text>
<text x="252.7" y="144.7">bus</text>
<text x="257.2" y="144.7">thermostat</text>
<text x="191.8" y="152.3">gate</text>
<text x="192.9" y="150.3">Over-voltage</text>
<text x="197" y="152.3">protection</text>
<text x="147.3" y="166.3">+15V</text>
<text x="153.5" y="166.3">status</text>
<text x="21.6" y="178.2">Connection</text>
<text x="33.2" y="178.2">with</text>
<text x="23.8" y="180.2">automation</text>
<text x="123" y="184.5">edge</text>
<text x="123.1" y="182.5">Place</text>
<text x="128.6" y="184.5">to</text>
<text x="129.5" y="182.5">near</text>
<text x="131.6" y="184.5">facilitate</text>
<text x="134.8" y="182.5">board</text>
<text x="149.9" y="183.3">GND-to-Earth</text>
<text x="149.9" y="185.3">connection</text>
<text x="161.3" y="185.3">pad</text>
<text x="43.2" y="187.1">TVS to</text>
<text x="44.3" y="189.1">release-time</text>
<text x="50.6" y="187.1">speed-up</text>
<text x="129.5" y="186.6">connection</text>
</g>
<g font-size="1.8" fill="#a90000">
<text x="106.6" y="27.9">1</text>
<text x="160.6" y="27.9">1</text>
<text x="173.3" y="27.9">3</text>
<text x="106.6" y="30.5">2</text>
<text x="167.4" y="35.2" transform="rotate(-90 167.4 35.2)">2</text>
<text x="259" y="39.4">1</text>
<text x="259" y="41.9">2</text>
<text x="259" y="44.4">3</text>
<text x="259" y="47">4</text>
<text x="83.8" y="64.8">1</text>
<text x="95.2" y="64.8">2</text>
<text x="109.2" y="64.8">1</text>
<text x="115.5" y="64.8">3</text>
<text x="134.6" y="64.8">3</text>
<text x="146" y="64.8">4</text>
<text x="151.1" y="64.8">5</text>
<text x="162.5" y="64.8">6</text>
<text x="202.5" y="64.8">1</text>
<text x="209.3" y="61.9" transform="rotate(-90 209.3 61.9)">2</text>
<text x="112.8" y="68.9" transform="rotate(-90 112.8 68.9)">2</text>
<text x="209.3" y="69.5" transform="rotate(-90 209.3 69.5)">3</text>
<text x="135.6" y="82.2" transform="rotate(-90 135.6 82.2)">1</text>
<text x="29" y="94.2" transform="rotate(-90 29 94.2)">14</text>
<text x="259" y="102.9">1</text>
<text x="259" y="105.4">2</text>
<text x="259" y="107.9">3</text>
<text x="29" y="114" transform="rotate(-90 29 114)">7</text>
<text x="259" y="110.5">4</text>
<text x="209.3" y="125.4" transform="rotate(-90 209.3 125.4)">2</text>
<text x="83.2" y="128.3">13</text>
<text x="94.6" y="128.3">12</text>
<text x="134" y="128.3">11</text>
<text x="145.4" y="128.3">10</text>
<text x="151.1" y="128.3">9</text>
<text x="162.5" y="128.3">8</text>
<text x="202.5" y="128.3">1</text>
<text x="209.3" y="133" transform="rotate(-90 209.3 133)">3</text>
<text x="27.7" y="143.8" transform="rotate(-90 27.7 143.8)">0</text>
<text x="33" y="146">5</text>
<text x="33" y="148.6">9</text>
<text x="259" y="149.9">1</text>
<text x="33" y="151.1">4</text>
<text x="33" y="153.7">8</text>
<text x="259" y="152.4">2</text>
<text x="33" y="161.3">2</text>
<text x="33" y="156.2">3</text>
<text x="33" y="158.7">7</text>
<text x="33" y="166.4">1</text>
<text x="33" y="163.8">6</text>
<text x="72.1" y="170.4" transform="rotate(-90 72.1 170.4)">A1</text>
<text x="79.8" y="170.4" transform="rotate(-90 79.8 170.4)">12</text>
<text x="84.8" y="170.4" transform="rotate(-90 84.8 170.4)">14</text>
<text x="89.9" y="170.4" transform="rotate(-90 89.9 170.4)">22</text>
<text x="95" y="170.4" transform="rotate(-90 95 170.4)">24</text>
<text x="72.1" y="183.1" transform="rotate(-90 72.1 183.1)">A2</text>
<text x="82.3" y="183.1" transform="rotate(-90 82.3 183.1)">11</text>
<text x="92.5" y="183.1" transform="rotate(-90 92.5 183.1)">21</text>
</g>
<g font-size="1.8" fill="#0f0f0f">
<text x="210.8" y="35.5">CONT_B_ENABLE-</text>
<text x="210.8" y="31.6">CONT_B_ENABLE+</text>
<text x="240" y="41.8">CONT_B_COIL-</text>
<text x="240" y="39.3">CONT_B_COIL+</text>
<text x="240" y="44.3">CONT_B_STATUS+</text>
<text x="240" y="46.9">CONT_B_STATUS-</text>
<text x="210.8" y="95.1">CONT_A_ENABLE+</text>
<text x="210.8" y="99">CONT_A_ENABLE-</text>
<text x="240" y="105.3">CONT_A_COIL-</text>
<text x="240" y="107.8">CONT_A_STATUS+</text>
<text x="240" y="102.8">CONT_A_COIL+</text>
<text x="240" y="110.4">CONT_A_STATUS-</text>
<text x="48.8" y="145.9">THERMOSTAT+</text>
<text x="48.8" y="148.5">THERMOSTAT-</text>
<text x="240" y="149.8">THERMOSTAT+</text>
<text x="45.6" y="153.6">CONT_B_STATUS-</text>
<text x="45.8" y="151">CONT_A_STATUS+</text>
<text x="240" y="152.3">THERMOSTAT-</text>
<text x="45.6" y="158.6">CONT_B_STATUS+</text>
<text x="45.8" y="156.1">CONT_A_STATUS-</text>
<text x="95.2" y="161.2">CONT_A_ENABLE-</text>
<text x="95.2" y="165">CONT_B_ENABLE-</text>
<text x="95.2" y="185.3">CONT_B_ENABLE+</text>
<text x="95.2" y="189.1">CONT_A_ENABLE+</text>
</g>
<g font-size="1.4" fill="#a90000">
<text x="43.9" y="59.7">3</text>
<text x="43.9" y="64.8">1</text>
<text x="43.9" y="62.2">4</text>
<text x="31.5" y="71.9" transform="rotate(-90 31.5 71.9)">5</text>
<text x="34" y="71.9" transform="rotate(-90 34 71.9)">8</text>
<text x="43.9" y="67.3">2</text>
</g>
<g font-size="1.4" fill="#006464">
<text x="36.6" y="60.8">VCC</text>
<text x="37.5" y="65.8">VO</text>
<text x="37.6" y="63.3">RL</text>
<text x="32.6" y="69.1" transform="rotate(-90 32.6 69.1)">NC</text>
<text x="35.1" y="69.1" transform="rotate(-90 35.1 69.1)">NC</text>
<text x="36.4" y="68.4">GND</text>
</g>
</svg>
